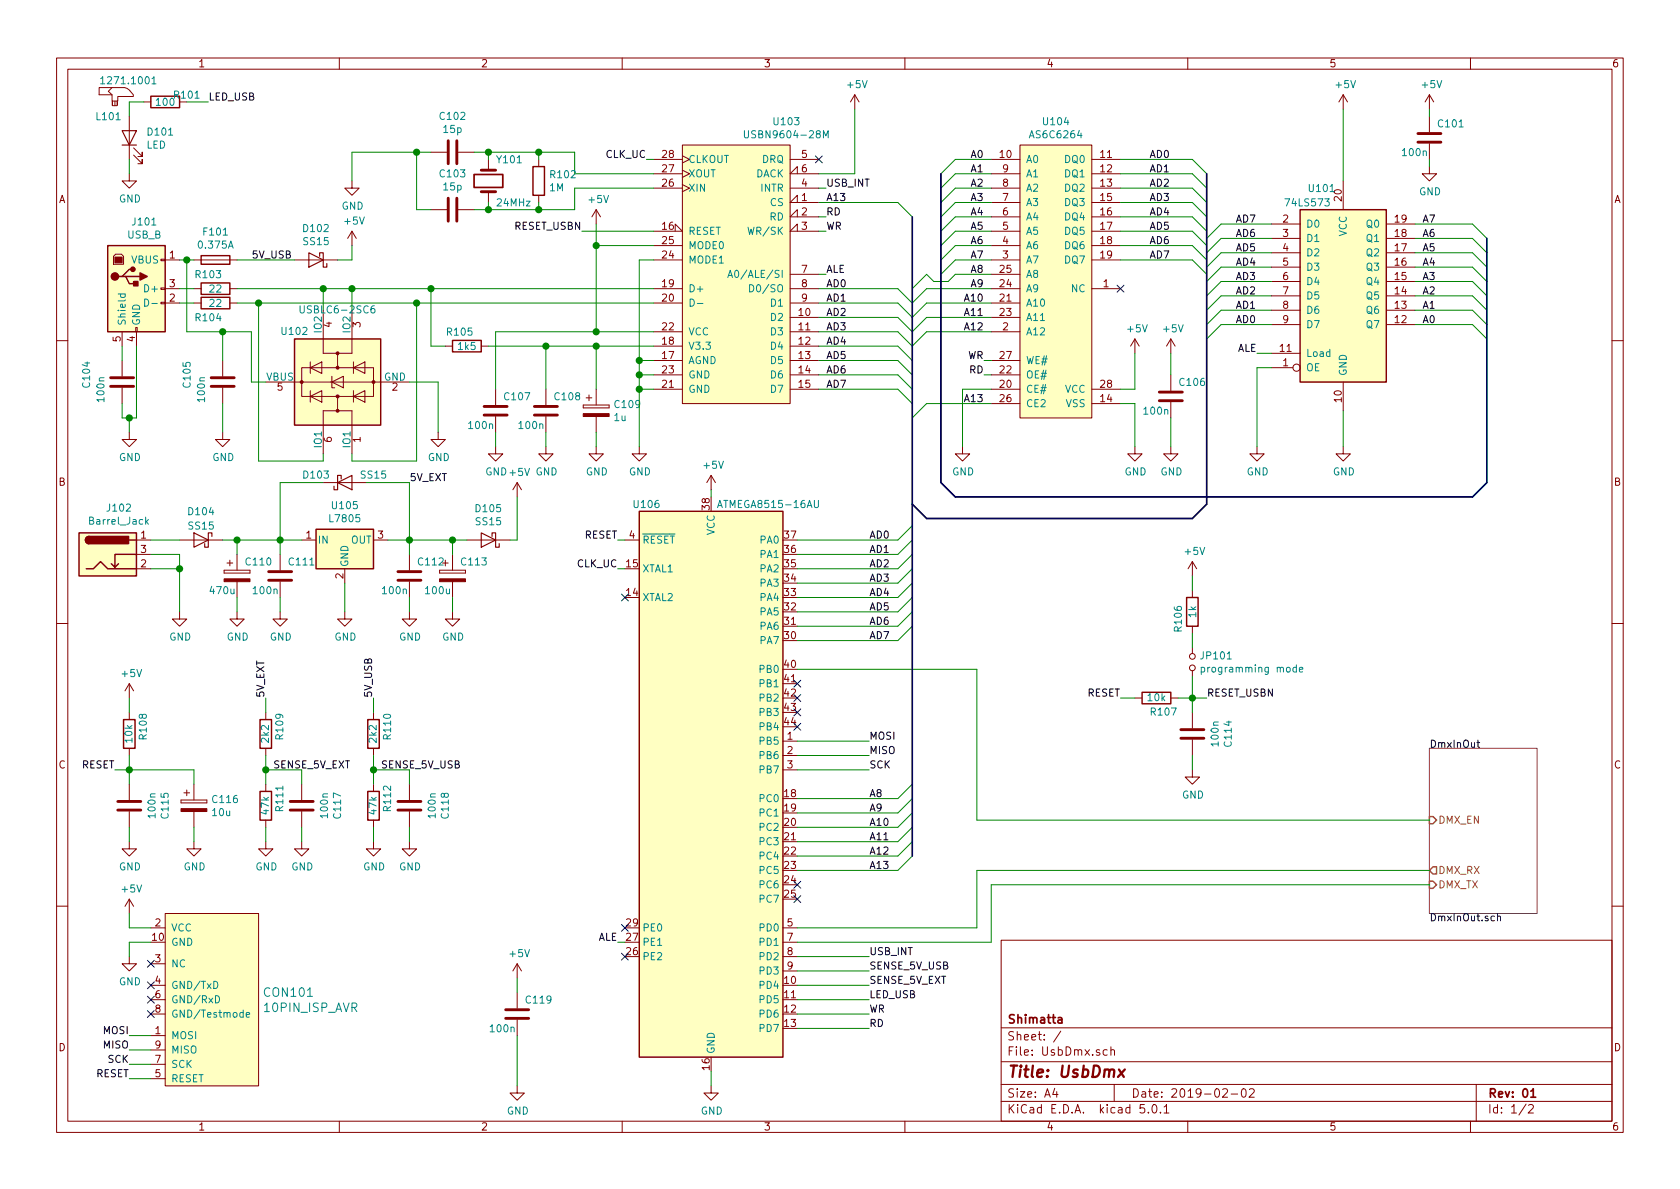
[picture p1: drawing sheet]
<svg xmlns="http://www.w3.org/2000/svg" width="297mm" height="210mm" viewBox="0 0 297 210" stroke-linecap="round" stroke-linejoin="round" font-family="sans-serif">
<g fill="none" stroke="#840000" stroke-width=".18">
<path d="M10 10.3h277v189.9h-277zM12 12.2h273v186.1h-273zM17.5 15.5h4.6l.8 .4 .7 .9v.3h-2.8v.8h-1v-1.1h-2.3zM19.8 15.5l-.6 .6 .6 .7M19.9 17.9l-.1 .1 .1 .7h.8l.1-.1-.1-.7M20.3 17.9v.8M25.4 18h1.3M60 10.3v1.9M110 10.3v1.9M151.1 16.8l-.7 1.2M151.1 16.8v2.5M151.1 16.8l.8 1.2"/>
<path d="M160 10.3v1.9M210 10.3v1.9M237.5 16.8v2.5M237.5 16.8l-.8 1.2M237.5 16.8l.8 1.2M252.7 16.8v2.5M252.7 16.8l-.7 1.2M252.7 16.8l.8 1.2M260 10.3v1.9M22.9 30.7v1.3h1.2l-1.2 1.3-1.3-1.3h1.3M22.9 20.6v7.6M23.6 27.4l1.5 1.6v-.8v.8h-.7"/>
<path d="M23.6 26.2l1.5 1.5v-.8v.8h-.7M62.2 32v1.3h1.3l-1.3 1.2-1.2-1.2h1.2M76.2 26.9h2.8M76.2 37.1h2.8M81 26.9h2.8M81 37.1h2.8M86.4 28.2v1.9M86.4 33.9v1.9M95.2 28.2v1.3M95.2 34.5v1.3M105.4 37.1v2.5M105.4 37.1l-.8 1.2"/>
<path d="M105.4 37.1l.8 1.2M115.6 33.3h5M115.6 30.7h5M115.6 28.2h5M120.6 25.6h19.1v45.8h-19.1zM120.6 32.6l1.3 .7-1.3 .6M120.6 30.1l1.3 .6-1.3 .7M120.6 27.6l1.3 .6-1.3 .6M139.7 33.3h5.1M139.7 28.2h5.1M141 35.8v-1.3l-1.3 1.3h5.1M141 38.3v-1.2l-1.3 1.2h5.1"/>
<path d="M141 30.7v-1.2l-1.3 1.2h5.1M175.3 35.8h5M175.3 38.3h5M175.3 33.3h5M175.3 30.7h5M175.3 28.2h5M180.3 25.6h12.7v48.3h-12.7zM193 35.8h5.1M193 38.3h5.1M193 33.3h5.1M193 30.7h5.1M193 28.2h5.1"/>
<path d="M224.8 39.6h5.1M237.5 32v5.1M245.1 39.6h5.1M252.7 29.5v1.2h1.3l-1.3 1.3-1.2-1.3h1.2M252.7 20.6v2.8M252.7 25.4v2.8M20.1 45.3l.3-.3h1.1l.3 .3v1.4h-1.7zM21.6 58.7v2.5M24 57.9h.3v.8h-.3zM24.1 58.7v2.5M28.4 53.5h.8v.2h-.8zM28.4 50.9h.8v.3h-.8z"/>
<path d="M28.4 45.8h.8v.3h-.8zM29.2 46h2.5M29.2 53.6h2.5M29.2 51h2.5M34.3 46h7.6M34.3 53.6h1.3M34.3 51h1.3M40.6 53.6h1.3M40.6 51h1.3M52.1 46h7.6M57.1 54.9v7.6h2.6v2.5M62.2 54.9v7.6h-2.5"/>
<path d="M62.2 40.9l-.7 1.3M62.2 40.9v2.5M62.2 40.9l.8 1.3M115.6 40.9h5l-1.2-1.3v1.3M115.6 46h5M115.6 53.6h5M115.6 51h5M115.6 58.7h5M115.6 43.4h5M139.7 53.6h5.1M139.7 51h5.1M139.7 56.1h5.1"/>
<path d="M139.7 58.7h5.1M139.7 48.5h5.1M141 40.9v-1.3l-1.3 1.3h5.1M175.3 46h5M175.3 53.6h5M175.3 51h5M175.3 56.1h5M175.3 58.7h5M175.3 40.9h5M175.3 43.4h5M175.3 48.5h5M193 46h5.1"/>
<path d="M193 51h5.1M193 40.9h5.1M193 43.4h5.1M200.7 59.9l-.8 1.3M200.7 59.9v2.6M200.7 59.9l.7 1.3M207 59.9v2.6M207 59.9l-.8 1.3M207 59.9l.8 1.3M224.8 57.4h5.1M224.8 54.9h5.1M224.8 52.3h5.1"/>
<path d="M224.8 49.8h5.1M224.8 47.2h5.1M224.8 44.7h5.1M224.8 42.2h5.1M245.1 57.4h5.1M245.1 54.9h5.1M245.1 52.3h5.1M245.1 49.8h5.1M245.1 47.2h5.1M245.1 44.7h5.1M245.1 42.2h5.1M10 60.2h2"/>
<path d="M21.6 63.7v2.8M21.6 68.6v2.8M22.9 76.4v1.3h1.2l-1.2 1.3-1.3-1.3h1.3M39.4 76.4v1.3h1.2l-1.2 1.3-1.3-1.3h1.3M39.4 63.7v2.8M39.4 68.6v2.8M47 67.6h25.4M53.3 65h12.7v5.1h-12.7zM54.9 70.1l2-1v2zM54.9 65l2-1v2zM54.9 64v2M54.9 69.1v2"/>
<path d="M58.7 67.6l2-1.1v2.1zM58.7 66.5v2.1h.5M59.7 70.1v2.5h-2.6v7.7M59.7 72.6h2.5v7.7M62.5 70.1l2-1v2zM62.5 65l2-1v2zM62.5 64v2M62.5 69.1v2M77.5 76.4v1.3h1.2l-1.2 1.3-1.3-1.3h1.3M78.7 61.2h1.3M85.1 61.2h1.3M87.6 79v1.3h1.3l-1.3 1.2-1.2-1.2h1.2"/>
<path d="M87.6 68.8v2.8M87.6 73.7v2.7M96.5 79v1.3h1.3l-1.3 1.2-1.3-1.2h1.3M96.5 68.8v2.8M96.5 73.7v2.7M103.1 71.6v.5zM103.1 72.1h4.6zM103.1 71.6h4.6zM103.6 70.4h1M104.1 69.8v1.1M105.4 79v1.3h1.3l-1.3 1.2-1.3-1.2h1.3M105.4 68.8v2.8"/>
<path d="M105.4 73.7v2.7M107.7 71.6v.5zM113 79v1.3h1.3l-1.3 1.2-1.2-1.2h1.2M115.6 61.2h5M115.6 63.7h5M115.6 66.3h5M115.6 68.8h5M139.7 61.2h5.1M139.7 63.7h5.1M139.7 66.3h5.1M139.7 68.8h5.1M170.2 79v1.3h1.2l-1.2 1.2-1.3-1.2h1.3"/>
<path d="M175.3 63.7h5M175.3 66.3h5M175.3 68.8h5M175.3 71.4h5M193 68.8h5.1M193 71.4h5.1M200.7 79v1.3h1.2l-1.2 1.2-1.3-1.2h1.3M207 79v1.3h1.3l-1.3 1.2-1.3-1.2h1.3M207 66.3v2.8M207 71.1v2.8M222.2 79v1.3h1.3l-1.3 1.2-1.2-1.2h1.2M224.8 65h3.8"/>
<path d="M224.8 62.5h5.1M237.5 79v1.3h1.3l-1.3 1.2-1.3-1.2h1.3M237.5 67.6v5M285 60.2h2M24.1 95.5h2.6M24.1 98h2.6M31.7 95.5h7.7M40.1 99.6h1M40.6 99.1v1M41.9 98v2.8M49.5 98v2.8M53.3 95.5h2.6"/>
<path d="M57.1 85.3h7.7M66 95.5h2.6M72.4 98v2.8M78.2 99.6h1M80 98v2.8M82.5 95.5h7.7M91.4 85.3l-.7 1.3M91.4 85.3v2.6M91.4 85.3l.8 1.3M110.5 95.5h2.5M125.7 84.1l-.7 1.2M125.7 84.1v2.5"/>
<path d="M125.7 84.1l.8 1.2M210.8 99.3v2.5M210.8 99.3l-.7 1.3M210.8 99.3l.8 1.3M10 110.3h2M24.1 100.6h2.6M31.7 108.2v1.3h1.3l-1.3 1.2-1.2-1.2h1.2M39.6 100.8v.5zM39.6 101.3h4.6zM39.6 100.8h4.6zM41.9 108.2v1.3h1.3l-1.3 1.2-1.3-1.2h1.3M41.9 102.9v2.8"/>
<path d="M44.2 100.8v.5zM49.5 108.2v1.3h1.3l-1.3 1.2-1.2-1.2h1.2M49.5 102.9v2.8M61 108.2v1.3h1.2l-1.2 1.2-1.3-1.2h1.3M61 100.6v2.5M72.4 108.2v1.3h1.3l-1.3 1.2-1.3-1.2h1.3M72.4 102.9v2.8M77.7 100.8v.5zM77.7 101.3h4.6zM77.7 100.8h4.6zM80 108.2v1.3h1.3l-1.3 1.2-1.3-1.2h1.3M80 102.9v2.8"/>
<path d="M82.3 100.8v.5zM210.8 104.4v1.3M210.8 110.7v1.3M210.8 114.5v1.1M210.8 118.6v1M285 110.3h2M22.9 120.9v2.5M22.9 126v1.2M22.9 132.3v1.3M22.9 138.7v2.8M22.9 120.9l-.8 1.3M22.9 120.9l.7 1.3"/>
<path d="M33 139.7v1M34.3 138.7v2.8M47 126v1.2M47 132.3v1.3M47 138.7v1.2M53.3 138.7v2.8M66 126v1.2M66 132.3v1.3M66 138.7v1.2M72.4 138.7v2.8M138.4 131.1h2.6M138.4 133.6h2.6"/>
<path d="M138.4 136.1h2.6M200.7 123.4h1.2M207 123.4h1.3M210.8 136.1v1.3h1.3l-1.3 1.3-1.3-1.3h1.3M210.8 126v2.8M210.8 130.8v2.8M22.9 148.8v1.3h1.2l-1.2 1.3-1.3-1.3h1.3M22.9 143.5v2.8M22.9 159v2.5M22.9 159l-.8 1.3M22.9 159l.7 1.3M32 141.5v.5z"/>
<path d="M32 142h4.6zM32 141.5h4.6zM32.5 140.2h1M34.3 148.8v1.3h1.3l-1.3 1.3-1.3-1.3h1.3M34.3 143.5v2.8M36.6 141.5v.5zM47 148.8v1.3h1.3l-1.3 1.3-1.3-1.3h1.3M47 145v1.3M53.3 148.8v1.3h1.3l-1.3 1.3-1.2-1.3h1.2M53.3 143.5v2.8M66 148.8v1.3h1.3l-1.3 1.3-1.2-1.3h1.2M66 145v1.3"/>
<path d="M72.4 148.8v1.3h1.3l-1.3 1.3-1.3-1.3h1.3M72.4 143.5v2.8M10 160.2h2M22.9 169.2v1.2h1.2l-1.2 1.3-1.3-1.3h1.3M26.7 164.1h2.5M26.7 170.4h2.5M26.7 174.2h2.5M26.7 176.8h2.5M26.7 179.3h2.5M29.2 161.5h16.5v30.5h-16.5zM91.4 170.4v2.6M91.4 175.5v2.8"/>
<path d="M91.4 170.4l-.7 1.3M91.4 170.4l.8 1.3M138.4 164.1h2.6M138.4 166.6h2.6M138.4 169.2h2.6M138.4 171.7h2.6M177 166.3h108v32h-108zM285 160.2h2M26.7 183.1h2.5M26.7 190.7h2.5M26.7 188.2h2.5M26.7 185.7h2.5"/>
<path d="M60 198.3v1.9M91.4 192v1.3h1.3l-1.3 1.3-1.2-1.3h1.2M91.4 180.3v2.8M110 198.3v1.9M125.7 192v1.3h1.3l-1.3 1.3-1.2-1.3h1.2M160 198.3v1.9M177 194.8h108M177 191.8h108M177 187.8h108M177 181.8h108M186.5 192.5l-.4 1h1M186.8 193v1"/>
<path d="M187.6 182.3l-1.3 2M195.8 185.7l-.5-.1-.3 .3 .1 .6 .2 .1 .5-.1M196.4 185.7h.1a.37 .37 0 0 1 .6 .1v.8M196.4 185.1v1.5M197 191.8v3M202.3 195.3h-.7l-.1 .7 .3-.1 .5 .1 .1 .2-.1 .5-.2 .1-.6-.1M203 196.7v.1M203.8 195.5l.2-.2a.8 .8 0 0 1 .6 .8 .8 .8 0 0 1-.6 .7l-.2-.1-.1-.4zM205.2 196.7v.1M205.8 195.8l.4-.5v1.5M205.8 196.8h.9M210 198.3v1.9"/>
<path d="M216.2 192.7l.2-.2h.4l.2 .5-.9 1h.9M217.7 193.5h1.1M219.6 192.7l.4-.2a.94 .94 0 0 1 0 1.5 .82 .82 0 0 1-.4-1.3zM220.9 192.7l.2-.2h.4l.2 .2 .1 .3-1 1h1M260 198.3v1.9M261 191.8v6.5M269.8 195.2l-1.2 2M270.3 195.5l.2-.2h.3l.3 .5-.9 1h.9"/>
<circle cx="229.2" cy="65" r=".63"/>
<circle cx="210.8" cy="116.1" r=".51"/>
<circle cx="210.8" cy="118.1" r=".51"/>
</g>
<path d="M83.8 30.9h5.1v2.2h-5.1zM187.1 180h.6l.1 .9M187.8 180.3l-.6 .1-.2 .2 .1 .2 .1 .1 .6-.1M270.7 193l.4-.5v1.5M270.7 194h.8" fill="none" stroke="#840000" stroke-width=".3"/>
<path d="M197.8 189.1l.9 1.3M198.9 189.1l-1.2 1.3" fill="none" stroke="#840000" stroke-width=".41"/>
<g fill="#ffffc2" stroke="#ffffc2" stroke-width=".18">
<path d="M19 43.4h10.2v15.3h-10.2z"/>
<path d="M120.6 25.6h19.1v45.8h-19.1z"/>
<path d="M180.3 25.6h12.7v48.3h-12.7z"/>
<path d="M229.9 37.1h15.2v30.5h-15.2z"/>
<path d="M113 90.4h25.4v96.5h-25.4z"/>
<path d="M14 94.2h10.1v7.6h-10.1z"/>
<path d="M55.9 93.6h10.1v7h-10.1z"/>
<path d="M29.2 161.5h16.5v30.5h-16.5z"/>
<path d="M52.1 59.9h15.2v15.3h-15.2z"/>
</g>
<g fill="none" stroke="#840000" stroke-width=".25">
<path d="M26.7 17h5v2h-5zM94.2 29.5h2.1v5h-2.1zM229.9 37.1h15.2v30.5h-15.2zM19 43.4h10.2v15.3h-10.2zM21.6 48.9h.6l.7 1.3h1.2M22.2 48.9h2.6M23.5 47.6h-.6l-1.3 1.3h-.6M35.6 50h5v2.1h-5zM35.6 52.6h5v2h-5zM35.6 45.2h5v1.5h-5zM52.1 59.9h15.2v15.3h-15.2zM80 60.2h5.1v2h-5.1z"/>
<path d="M14 94.2h10.1v7.6h-10.1zM15.7 94.9a.63 .63 0 0 0-.6 .6 .63 .63 0 0 0 .6 .6M21 99.7l-.7 .6M22.9 95.5h1.2M24.1 98h-3.8v2.3l-.6-.6M55.9 93.6h10.1v7h-10.1zM113 90.4h25.4v96.5h-25.4zM15.2 100.6h1.3l1.3-1.3 1.2 1.3h5.1M209.8 105.7h2v5h-2zM21.8 127.2h2.1v5.1h-2.1zM46 127.2h2v5.1h-2zM46 139.9h2v5.1h-2z"/>
<path d="M65 127.2h2.1v5.1h-2.1zM65 139.9h2.1v5.1h-2.1zM201.9 122.4h5.1v2.1h-5.1z"/>
</g>
<g fill="#840000" stroke="#840000" stroke-width=".25">
<path d="M23.6 49.8h.8v.7h-.8z"/>
<path d="M24.8 48.3l1.2 .6-1.2 .6z"/>
<path d="M15.3 95l.4-.1v1.2a.64 .64 0 0 1-.6-.4 .64 .64 0 0 1 .2-.7z"/>
<path d="M15.7 94.9h7v1.2h-7z"/>
<circle cx="20.3" cy="48.9" r=".63"/>
<circle cx="23.5" cy="47.6" r=".38"/>
</g>
<g fill="#840000" stroke="#840000" stroke-width=".18">
<path d="M20.3 45.5h1.3v1h-1.3z"/>
<path d="M103.1 73.1h4.6v.6h-4.6z"/>
<path d="M39.6 102.4h4.6v.5h-4.6z"/>
<path d="M77.7 102.4h4.6v.5h-4.6z"/>
<path d="M32 143h4.6v.5h-4.6z"/>
<circle cx="59.7" cy="72.6" r=".25"/>
<circle cx="59.7" cy="70.1" r=".25"/>
<circle cx="66" cy="67.6" r=".25"/>
<circle cx="53.3" cy="67.6" r=".25"/>
<circle cx="59.7" cy="65" r=".25"/>
<circle cx="59.7" cy="62.5" r=".25"/>
</g>
<g fill="none" stroke="#008484" stroke-width=".18">
<path d="M17.8 13.9l.4-.3v1.2M17.8 14.8h.7M26.9 13.9l.3-.3v1.2M26.9 14.8h.7M131.6 23.1v1l.3 .3 .3-.1 .1-.2v-1M145.6 24.4v-1.3l.4 .9 .4-.9v1.3M20.9 52h1.2M21.4 52l-.1 .4 .2 .2 .6-.1v-.5M25.6 52.9a.64 .64 0 0 1 .7 .6 .64 .64 0 0 1-.7 .6zM26.8 53.7h1M53.1 54.1v1l.2 .2h.4l.1-.2v-1M66.2 54.1h-.4a.87 .87 0 0 0 0 1.2l.4-.1v-.5l-.4-.1-.2 .2"/>
<path d="M122 52.9a.64 .64 0 0 1 .8 .6 .64 .64 0 0 1-.8 .6zM123.3 53.7h1M128.7 49.1l.4-1.3 .4 1.3M128.8 48.7h.6M132.5 50.3a.64 .64 0 0 1 .8 .7 .64 .64 0 0 1-.8 .6zM25.9 92.2l.3 .5M26.2 91.9l-.4 .4M126.9 89.8l.4-1.3 .4 1.3M144 88.5v1l.2 .3h.3l.2-.3v-1M212.4 118.1l.4-.1 .2 .2-.1 .6h-.5M212.4 118v1.3M229.2 118.1l-.3-.1-.3 .2 .1 .6h.5"/>
<path d="M229.2 117.6v1.2M229.7 118.4l.7-.1-.1-.2-.4-.1-.2 .2 .1 .6h.5M37.8 173.5a.64 .64 0 0 1 .7 .7 .64 .64 0 0 1-.7 .6zM38.1 176.1a.64 .64 0 0 1 .7 .6 .64 .64 0 0 1-.7 .6zM43.5 179.4l.6-.1v-.2l-.4-.1-.2 .2 .1 .6h.5"/>
</g>
<g fill="none" stroke="#008400" stroke-width=".18">
<path d="M25.4 18h-2.5v2.6M33 18h3.8M151.1 19.3v11.4h-6.3M237.5 19.3v12.7M252.7 19.3v1.3M22.9 28.2v2.5M73.7 26.9v10.2h2.5M76.2 26.9h-14v5.1M83.8 26.9h17.8v3.8h14M86.4 26.9v1.3M86.4 35.8v1.3M95.2 26.9v1.3"/>
<path d="M95.2 35.8v1.3M105.4 39.6v19.1M114.3 28.2h1.3M115.6 33.3h-14v3.8h-17.8M144.8 33.3h1.2M144.8 38.3h1.2M144.8 35.8h13.9l2.6 2.5M175.3 33.3h-6.4l-2.5 2.5M175.3 30.7h-6.4l-2.5 2.6M175.3 28.2h-6.4l-2.5 2.5M175.3 38.3h-6.4l-2.5 2.6M175.3 35.8h-6.4l-2.5 2.5"/>
<path d="M198.1 33.3h12.7l2.6 2.5M198.1 30.7h12.7l2.6 2.6M198.1 28.2h12.7l2.6 2.5M198.1 38.3h12.7l2.6 2.6M198.1 35.8h12.7l2.6 2.5M224.8 39.6h-8.9l-2.5 2.6M250.2 39.6h10.1l2.6 2.6M252.7 28.2v1.3M31.7 53.6h2.6M31.7 51h2.6M31.7 46h2.6M33 46v12.7h11.4v8.9h2.6"/>
<path d="M39.4 58.7v5M41.9 53.6h73.7M41.9 51h73.7M41.9 46h10.2M45.7 53.6v27.9h11.4v-1.2M57.1 51v3.9M62.2 43.4v2.6h-2.5M62.2 51v3.9M73.7 53.6v27.9h-11.5v-1.2M76.2 51v10.2h2.5M102.9 40.9h12.7M105.4 43.4h10.2"/>
<path d="M115.6 46h-2.6v33M115.6 58.7h-28v10.1M144.8 53.6h13.9l2.6 2.5 2.5-2.5h11.5M144.8 51h13.9l2.6 2.6 2.5-2.6h11.5M144.8 58.7h13.9l2.6 2.5 2.5-2.5h11.5M144.8 40.9h1.2M144.8 48.5h1.2M144.8 56.1h13.9l2.6 2.6 2.5-2.6h11.5M175.3 46h-6.4l-2.5 2.5M175.3 43.4h-6.4l-2.5 2.6M175.3 40.9h-6.4l-2.5 2.5M175.3 48.5h-6.4l-1.3 1.3h-2.5l-1.3-1.3-2.5 2.5"/>
<path d="M198.1 46h12.7l2.6 2.5M198.1 43.4h12.7l2.6 2.6M198.1 40.9h12.7l2.6 2.5M224.8 42.2h-8.9l-2.5 2.5M224.8 44.7h-8.9l-2.5 2.5M224.8 47.2h-8.9l-2.5 2.6M224.8 49.8h-8.9l-2.5 2.5M224.8 52.3h-8.9l-2.5 2.6M224.8 54.9h-8.9l-2.5 2.5M224.8 57.4h-8.9l-2.5 2.5M250.2 42.2h10.1l2.6 2.5M250.2 44.7h10.1l2.6 2.5"/>
<path d="M250.2 47.2h10.1l2.6 2.6M250.2 49.8h10.1l2.6 2.5M250.2 52.3h10.1l2.6 2.6M250.2 54.9h10.1l2.6 2.5M250.2 57.4h10.1l2.6 2.5M21.6 61.2v2.5M22.9 73.9v2.5M24.1 61.2v12.7h-2.5v-2.5M39.4 71.4v5M72.4 67.6h5.1v8.8M86.4 61.2h29.2M87.6 76.4v2.6"/>
<path d="M96.5 61.2v7.6M96.5 76.4v2.6M105.4 61.2v7.6M105.4 76.4v2.6M113 63.7h2.6M113 66.3h2.6M113 68.8h2.6M144.8 61.2h13.9l2.6 2.5M144.8 63.7h13.9l2.6 2.6M144.8 66.3h13.9l2.6 2.5M144.8 68.8h13.9l2.6 2.6M174 63.7h1.3"/>
<path d="M174 66.3h1.3M175.3 68.8h-5.1v10.2M175.3 71.4h-11.5l-2.5 2.5M198.1 71.4h2.6v7.6M200.7 62.5v6.3h-2.6M207 62.5v3.8M207 73.9v5.1M222.2 62.5h2.6M224.8 65h-2.6v14M237.5 72.6v6.4M26.7 95.5h5M26.7 98h5v10.2"/>
<path d="M39.4 95.5h13.9M41.9 95.5v2.5M57.1 85.3h-7.6v12.7M64.8 85.3h7.6v12.7M68.6 95.5h13.9M80 95.5v2.5M91.4 87.9v7.6h-1.2M109.2 95.5h1.3M125.7 86.6v1.3M161.3 98l-2.6 2.6h-17.7M161.3 93l-2.6 2.5h-17.7M161.3 95.5l-2.6 2.5h-17.7"/>
<path d="M26.7 100.6h5M41.9 105.7v2.5M49.5 105.7v2.5M61 103.1v5.1M72.4 105.7v2.5M80 105.7v2.5M109.2 100.6h1.3M141 118.4h31.7v26.6h80M161.3 100.6l-2.6 2.5h-17.7M161.3 103.1l-2.6 2.6h-17.7M161.3 105.7l-2.6 2.5h-17.7M161.3 108.2l-2.6 2.5h-17.7"/>
<path d="M161.3 110.7l-2.6 2.6h-17.7M210.8 101.8v2.6M210.8 112v2.5M210.8 119.6v6.4M20.3 136.1h14v2.6M22.9 123.4v2.6M22.9 133.6v5.1M47 136.1h6.3v2.6M47 123.4v2.6M47 133.6v5.1M66 136.1h6.4v2.6M66 123.4v2.6"/>
<path d="M66 133.6v5.1M141 136.1h12.7M141 131.1h12.7M141 133.6h12.7M161.3 138.7l-2.6 2.5h-17.7M198.1 123.4h2.6M208.3 123.4h5.1M210.8 133.6v2.5M22.9 146.3v2.5M34.3 146.3v2.5M47 146.3v2.5M53.3 146.3v2.5"/>
<path d="M66 146.3v2.5M72.4 146.3v2.5M161.3 151.4l-2.6 2.5h-17.7M161.3 141.2l-2.6 2.6h-17.7M161.3 143.8l-2.6 2.5h-17.7M161.3 146.3l-2.6 2.5h-17.7M161.3 148.8l-2.6 2.6h-17.7M252.7 156.5h-77.4v10.1h-34.3M252.7 153.9h-80v10.2h-31.7M22.9 161.5v2.6h3.8M26.7 166.6h-3.8v2.6M91.4 173v2.5"/>
<path d="M109.2 166.6h1.3M141 171.7h12.7M141 174.2h12.7M141 169.2h12.7M141 176.8h12.7M141 179.3h12.7M22.9 183.1h3.8M22.9 185.7h3.8M22.9 188.2h3.8M22.9 190.7h3.8M91.4 183.1v8.9M125.7 189.5v2.5"/>
<path d="M141 181.9h12.7"/>
</g>
<path d="M21.6 23.1h2.5l-1.2 2.5zM21.6 25.6h2.5M54.6 44.7l2.5 1.3-2.5 1.2zM56.5 45.3v-.6h.6v2.5h.7v-.6M34.3 94.2l2.5 1.3-2.5 1.3zM37.5 94.9v-.7h-.7v2.6h-.6v-.7M59.7 85.3l2.5-1.2v2.5zM60.3 84.7v-.6h-.6v2.5h-.6v-.6M85.1 94.2l2.5 1.3-2.5 1.3zM87 94.9v-.7h.6v2.6h.7v-.7" fill="none" stroke="#840000" stroke-width=".2"/>
<g fill="#008400" stroke="#008400" stroke-width=".25">
<circle cx="76.2" cy="51" r=".51"/>
<circle cx="105.4" cy="61.2" r=".51"/>
<circle cx="86.4" cy="37.1" r=".51"/>
<circle cx="86.4" cy="26.9" r=".51"/>
<circle cx="73.7" cy="26.9" r=".51"/>
<circle cx="113" cy="66.3" r=".51"/>
<circle cx="113" cy="68.8" r=".51"/>
<circle cx="105.4" cy="43.4" r=".51"/>
<circle cx="113" cy="63.7" r=".51"/>
<circle cx="80" cy="95.5" r=".51"/>
<circle cx="31.8" cy="100.6" r=".51"/>
<circle cx="22.9" cy="136.1" r=".51"/>
<circle cx="47" cy="136.1" r=".51"/>
<circle cx="66" cy="136.1" r=".51"/>
<circle cx="41.9" cy="95.5" r=".51"/>
<circle cx="72.4" cy="95.5" r=".51"/>
<circle cx="49.5" cy="95.5" r=".51"/>
<circle cx="105.4" cy="58.7" r=".51"/>
<circle cx="22.9" cy="73.9" r=".51"/>
<circle cx="96.5" cy="61.2" r=".51"/>
<circle cx="95.3" cy="26.9" r=".51"/>
<circle cx="95.3" cy="37.1" r=".51"/>
<circle cx="33" cy="46" r=".51"/>
<circle cx="39.4" cy="58.7" r=".51"/>
<circle cx="210.8" cy="123.4" r=".51"/>
<circle cx="57.2" cy="51" r=".51"/>
<circle cx="62.2" cy="51" r=".51"/>
<circle cx="45.7" cy="53.6" r=".51"/>
<circle cx="73.7" cy="53.6" r=".51"/>
</g>
<g fill="none" stroke="#840000" stroke-width=".51">
<path d="M79.2 24.9v4.1M79.2 35v4.1M80.8 24.9v4.1M80.8 35v4.1M85.1 30.1h2.5M85.1 33.9h2.5M250.7 25.1h4.1M250.7 23.6h4.1M19.6 68.3h4M19.6 66.8h4M37.3 68.3h4.1M37.3 66.8h4.1"/>
<path d="M85.6 73.4h4.1M85.6 71.9h4.1M94.5 73.4h4.1M94.5 71.9h4.1M205 70.9h4M205 69.3h4M47.5 102.6h4.1M47.5 101.1h4.1M70.4 102.6h4M70.4 101.1h4M208.8 129h4.1M208.8 130.6h4.1"/>
<path d="M20.8 141.7h4.1M20.8 143.3h4.1M51.3 141.7h4.1M51.3 143.3h4.1M70.4 141.7h4M70.4 143.3h4M89.4 178.6h4.1M89.4 180.1h4.1"/>
</g>
<g fill="none" stroke="#000084" stroke-width=".18">
<path d="M144.2 27.6l1.2 1.2M145.4 27.6l-1.2 1.2M197.5 50.4l1.2 1.3M198.7 50.4l-1.2 1.3M109.9 105l1.2 1.3M111.1 105l-1.2 1.3M140.4 127.9l1.2 1.2M140.4 125.4l1.2 1.2M140.4 122.8l1.2 1.2M140.4 120.3l1.2 1.2M141.6 127.9l-1.2 1.2M141.6 125.4l-1.2 1.2"/>
<path d="M141.6 122.8l-1.2 1.2M141.6 120.3l-1.2 1.2M140.4 158.4l1.2 1.2M140.4 155.8l1.2 1.3M141.6 158.4l-1.2 1.2M141.6 155.8l-1.2 1.3M26.1 178.7l1.2 1.2M26.1 176.2l1.2 1.2M26.1 173.6l1.2 1.2M26.1 169.8l1.2 1.2M27.3 178.7l-1.2 1.2M27.3 176.2l-1.2 1.2"/>
<path d="M27.3 173.6l-1.2 1.2M27.3 169.8l-1.2 1.2M109.9 163.5l1.2 1.2M109.9 168.5l1.2 1.3M111.1 163.5l-1.2 1.2M111.1 168.5l-1.2 1.3"/>
</g>
<path d="M252.7 132.3h19.1v29.2h-19.1z" fill="none" stroke="#840084" stroke-width=".18"/>
<path d="M261.1 131.3h.5M261.3 130.9v1.1l.3 .2M264.8 162.1l.1-.1h.4v.8M264.8 161.6v1.2" fill="none" stroke="#000" stroke-width=".18"/>
<path d="M252.7 144.4h.7l.6 .6-.6 .7h-.7zM252.7 155.8h.7l.6 .7-.6 .6h-.7zM253.4 153.3h.6v1.3h-.6l-.7-.7z" fill="none" stroke="#848400" stroke-width=".25"/>
<path d="M161.3 38.3v113.1M166.4 30.7v54.6l2.5 2.6h91.4l2.6-2.6v-43.1M213.4 30.7v58.4l-2.6 2.6h-47l-2.5-2.6" fill="none" stroke="#000084" stroke-width=".3"/>
<text font-size="2.8" fill="#840000" x="178" y="190.5">Title: UsbDmx</text>
<g font-size="2.1" fill="#008484">
<text x="46.9" y="179">10PIN_ISP_AVR</text>
<text x="46.9" y="176.3">CON101</text>
</g>
<g font-size="2.1" fill="#840000">
<text x="178" y="184">Sheet: /</text>
<text x="178" y="181">Shimatta</text>
<text x="178" y="186.7">File: UsbDmx.sch</text>
<text x="178" y="196.9">KiCad E.D.A. kicad 5.0.1</text>
<text x="178" y="194.1">Size: A4</text>
<text x="200" y="194.1">Date: 2019-02-02</text>
<text x="263" y="194.1">Rev: 01</text>
<text x="263" y="196.9">Id: 1/2</text>
</g>
<g font-size="1.8" fill="#840000">
<text x="35" y="11.9">1</text>
<text x="85" y="11.9">2</text>
<text x="135" y="11.9">3</text>
<text x="185" y="11.9">4</text>
<text x="235" y="11.9">5</text>
<text x="285" y="11.9">6</text>
<text x="117.1" y="27.9">28</text>
<text x="141.8" y="27.9">5</text>
<text x="176.8" y="27.9">10</text>
<text x="194.6" y="27.9">11</text>
<text x="10.4" y="35.9">A</text>
<text x="117.1" y="33">26</text>
<text x="117.1" y="30.5">27</text>
<text x="141.8" y="35.6">1</text>
<text x="141.8" y="33">4</text>
<text x="141.8" y="30.5">6</text>
<text x="177.3" y="35.6">7</text>
<text x="177.3" y="33">8</text>
<text x="177.3" y="30.5">9</text>
<text x="194.6" y="30.5">12</text>
<text x="194.6" y="33">13</text>
<text x="194.6" y="35.6">15</text>
<text x="237.2" y="35.5" transform="rotate(-90 237.2 35.5)">20</text>
<text x="285.4" y="35.9">A</text>
<text x="117.1" y="40.6">16</text>
<text x="141.8" y="38.1">2</text>
<text x="141.8" y="40.6">3</text>
<text x="177.3" y="40.6">5</text>
<text x="177.3" y="38.1">6</text>
<text x="194.6" y="38.1">16</text>
<text x="194.6" y="40.6">17</text>
<text x="226.8" y="39.4">2</text>
<text x="226.8" y="41.9">3</text>
<text x="246.7" y="41.9">18</text>
<text x="246.7" y="39.4">19</text>
<text x="30" y="45.7">1</text>
<text x="117.1" y="45.7">24</text>
<text x="117.1" y="43.2">25</text>
<text x="177.3" y="45.7">3</text>
<text x="177.3" y="43.2">4</text>
<text x="194.6" y="43.2">18</text>
<text x="194.6" y="45.7">19</text>
<text x="226.8" y="44.4">4</text>
<text x="226.8" y="47">5</text>
<text x="246.7" y="47">16</text>
<text x="246.7" y="44.4">17</text>
<text x="30" y="53.3">2</text>
<text x="30" y="50.8">3</text>
<text x="117.1" y="50.8">19</text>
<text x="117.1" y="53.3">20</text>
<text x="141.8" y="48.3">7</text>
<text x="141.8" y="50.8">8</text>
<text x="141.8" y="53.3">9</text>
<text x="176.8" y="53.3">21</text>
<text x="176.8" y="50.8">24</text>
<text x="176.8" y="48.3">25</text>
<text x="195.1" y="50.8">1</text>
<text x="226.8" y="49.5">6</text>
<text x="226.8" y="52.1">7</text>
<text x="246.7" y="52.1">14</text>
<text x="246.7" y="49.5">15</text>
<text x="58.7" y="57.9" transform="rotate(-90 58.7 57.9)">4</text>
<text x="63.8" y="57.9" transform="rotate(-90 63.8 57.9)">3</text>
<text x="117.1" y="58.4">22</text>
<text x="141.3" y="55.9">10</text>
<text x="141.3" y="58.4">11</text>
<text x="176.8" y="55.9">23</text>
<text x="177.3" y="58.4">2</text>
<text x="226.8" y="54.6">8</text>
<text x="226.8" y="57.1">9</text>
<text x="246.7" y="57.1">12</text>
<text x="246.7" y="54.6">13</text>
<text x="21.3" y="60.4" transform="rotate(-90 21.3 60.4)">5</text>
<text x="23.9" y="60.4" transform="rotate(-90 23.9 60.4)">4</text>
<text x="117.1" y="63.5">17</text>
<text x="117.1" y="61">18</text>
<text x="141.3" y="61">12</text>
<text x="141.3" y="63.5">13</text>
<text x="176.8" y="63.5">27</text>
<text x="226.4" y="62.2">11</text>
<text x="226.8" y="64.8">1</text>
<text x="49" y="69.1">5</text>
<text x="69.4" y="69.1">2</text>
<text x="117.1" y="68.6">21</text>
<text x="117.1" y="66">23</text>
<text x="141.3" y="66">14</text>
<text x="141.3" y="68.6">15</text>
<text x="176.8" y="68.6">20</text>
<text x="176.8" y="66">22</text>
<text x="176.8" y="71.1">26</text>
<text x="194.6" y="71.1">14</text>
<text x="194.6" y="68.6">28</text>
<text x="237.2" y="71.1" transform="rotate(-90 237.2 71.1)">10</text>
<text x="58.7" y="78.2" transform="rotate(-90 58.7 78.2)">6</text>
<text x="63.8" y="78.2" transform="rotate(-90 63.8 78.2)">1</text>
<text x="10.4" y="85.9">B</text>
<text x="285.4" y="85.9">B</text>
<text x="24.9" y="95.2">1</text>
<text x="54.1" y="95.2">1</text>
<text x="66.8" y="95.2">3</text>
<text x="111.3" y="95.2">4</text>
<text x="125.5" y="90.1" transform="rotate(-90 125.5 90.1)">38</text>
<text x="138.7" y="95.2">37</text>
<text x="24.9" y="100.3">2</text>
<text x="24.9" y="97.8">3</text>
<text x="74.1" y="100">C112</text>
<text x="110.8" y="100.3">15</text>
<text x="138.7" y="100.3">35</text>
<text x="138.7" y="97.8">36</text>
<text x="60.7" y="102.3" transform="rotate(-90 60.7 102.3)">2</text>
<text x="110.8" y="105.4">14</text>
<text x="138.7" y="107.9">32</text>
<text x="138.7" y="105.4">33</text>
<text x="138.7" y="102.9">34</text>
<text x="138.7" y="113">30</text>
<text x="138.7" y="110.5">31</text>
<text x="138.7" y="118.1">40</text>
<text x="138.7" y="120.6">41</text>
<text x="138.7" y="123.2">42</text>
<text x="138.7" y="125.7">43</text>
<text x="138.7" y="128.3">44</text>
<text x="139.2" y="130.8">1</text>
<text x="10.4" y="135.9">C</text>
<text x="139.2" y="133.3">2</text>
<text x="139.2" y="135.9">3</text>
<text x="285.4" y="135.9">C</text>
<text x="138.7" y="141">18</text>
<text x="138.7" y="143.5">19</text>
<text x="138.7" y="146">20</text>
<text x="138.7" y="148.6">21</text>
<text x="138.7" y="151.1">22</text>
<text x="138.7" y="153.7">23</text>
<text x="138.7" y="156.2">24</text>
<text x="138.7" y="158.7">25</text>
<text x="27" y="166.4">10</text>
<text x="27.5" y="163.8">2</text>
<text x="110.8" y="166.4">27</text>
<text x="110.8" y="163.8">29</text>
<text x="139.2" y="163.8">5</text>
<text x="139.2" y="166.4">7</text>
<text x="27.5" y="170.2">3</text>
<text x="27.5" y="174">4</text>
<text x="110.8" y="168.9">26</text>
<text x="138.7" y="174">10</text>
<text x="139.2" y="168.9">8</text>
<text x="139.2" y="171.4">9</text>
<text x="27.5" y="176.5">6</text>
<text x="27.5" y="179.1">8</text>
<text x="138.7" y="176.5">11</text>
<text x="138.7" y="179.1">12</text>
<text x="10.4" y="185.9">D</text>
<text x="27.5" y="182.9">1</text>
<text x="27.5" y="185.4">9</text>
<text x="138.7" y="181.6">13</text>
<text x="285.4" y="185.9">D</text>
<text x="27.5" y="190.5">5</text>
<text x="27.5" y="188">7</text>
<text x="125.5" y="189.2" transform="rotate(-90 125.5 189.2)">16</text>
<text x="35" y="199.9">1</text>
<text x="85" y="199.9">2</text>
<text x="135" y="199.9">3</text>
<text x="185" y="199.9">4</text>
<text x="235" y="199.9">5</text>
<text x="285" y="199.9">6</text>
</g>
<g font-size="1.8" fill="#008484">
<text x="18.5" y="14.9">1271.1001</text>
<text x="30.9" y="17.4">R101</text>
<text x="149.9" y="15.6">+5V</text>
<text x="236.3" y="15.6">+5V</text>
<text x="251.5" y="15.6">+5V</text>
<text x="17.2" y="21.3">L101</text>
<text x="26.2" y="24">D101</text>
<text x="27.7" y="18.7">100</text>
<text x="77.9" y="21.2">C102</text>
<text x="78.5" y="23.5">15p</text>
<text x="136.9" y="22.1">U103</text>
<text x="184.6" y="22.1">U104</text>
<text x="254.4" y="22.5">C101</text>
<text x="25.9" y="26.3">LED</text>
<text x="88" y="28.9">Y101</text>
<text x="121.7" y="28.8">CLKOUT</text>
<text x="132.6" y="24.5">USBN9604-28M</text>
<text x="134.7" y="28.8">DRQ</text>
<text x="181.4" y="28.8">A0</text>
<text x="182.4" y="24.5">AS6C6264</text>
<text x="188.4" y="28.8">DQ0</text>
<text x="248.1" y="27.6">100n</text>
<text x="21" y="35.8">GND</text>
<text x="77.9" y="31.4">C103</text>
<text x="78.5" y="33.7">15p</text>
<text x="97.2" y="33.8">1M</text>
<text x="97.4" y="31.5">R102</text>
<text x="104.2" y="35.9">+5V</text>
<text x="121.7" y="33.9">XIN</text>
<text x="121.7" y="31.4">XOUT</text>
<text x="133.6" y="31.4">DACK</text>
<text x="134.6" y="33.9">INTR</text>
<text x="181.4" y="33.9">A2</text>
<text x="181.4" y="31.4">A1</text>
<text x="188.4" y="31.4">DQ1</text>
<text x="188.4" y="33.9">DQ2</text>
<text x="231.6" y="34">U101</text>
<text x="250.9" y="34.5">GND</text>
<text x="23.6" y="39.9">J101</text>
<text x="36.1" y="41.7">F101</text>
<text x="53.7" y="41">D102</text>
<text x="60.4" y="37.1">GND</text>
<text x="61" y="39.7">+5V</text>
<text x="88" y="36.5">24MHz</text>
<text x="121.7" y="41.5">RESET</text>
<text x="132.8" y="41.5">WR/SK</text>
<text x="136.1" y="39">RD</text>
<text x="136.2" y="36.4">CS</text>
<text x="181.4" y="41.5">A5</text>
<text x="181.4" y="39">A4</text>
<text x="181.4" y="36.4">A3</text>
<text x="188.4" y="36.4">DQ3</text>
<text x="188.4" y="39">DQ4</text>
<text x="188.4" y="41.5">DQ5</text>
<text x="227.6" y="36.5">74LS573</text>
<text x="230.9" y="40.3">D0</text>
<text x="238.1" y="41.8" transform="rotate(-90 238.1 41.8)">VCC</text>
<text x="241.7" y="40.3">Q0</text>
<text x="22.5" y="42.2">USB_B</text>
<text x="23.3" y="46.6">VBUS</text>
<text x="35.3" y="44">0.375A</text>
<text x="53.7" y="43.4">SS15</text>
<text x="121.7" y="46.6">MODE1</text>
<text x="121.7" y="44.1">MODE0</text>
<text x="181.4" y="46.6">A7</text>
<text x="181.4" y="44.1">A6</text>
<text x="188.4" y="44.1">DQ6</text>
<text x="188.4" y="46.6">DQ7</text>
<text x="230.9" y="42.8">D1</text>
<text x="230.9" y="45.3">D2</text>
<text x="230.9" y="47.9">D3</text>
<text x="241.7" y="47.9">Q3</text>
<text x="241.7" y="45.3">Q2</text>
<text x="241.7" y="42.8">Q1</text>
<text x="25.9" y="51.7">D+</text>
<text x="34.7" y="49.2">R103</text>
<text x="37.1" y="51.7">22</text>
<text x="121.7" y="51.7">D+</text>
<text x="130.2" y="49.1">A0/ALE/SI</text>
<text x="133.4" y="51.7">D0/SO</text>
<text x="181.4" y="51.7">A9</text>
<text x="181.4" y="49.1">A8</text>
<text x="189.5" y="51.7">NC</text>
<text x="230.9" y="50.4">D4</text>
<text x="230.9" y="53">D5</text>
<text x="241.7" y="53">Q5</text>
<text x="241.7" y="50.4">Q4</text>
<text x="22.2" y="57.7" transform="rotate(-90 22.2 57.7)">Shield</text>
<text x="24.8" y="57.7" transform="rotate(-90 24.8 57.7)">GND</text>
<text x="34.7" y="56.8">R104</text>
<text x="37.1" y="54.3">22</text>
<text x="49.9" y="59.2">U102</text>
<text x="53.6" y="55.4">USBLC6-2SC6</text>
<text x="56.9" y="58.8" transform="rotate(-90 56.9 58.8)">IO2</text>
<text x="62" y="58.8" transform="rotate(-90 62 58.8)">IO2</text>
<text x="79.2" y="59.4">R105</text>
<text x="121.7" y="59.3">VCC</text>
<text x="136.4" y="56.8">D2</text>
<text x="136.4" y="59.3">D3</text>
<text x="136.4" y="54.2">D1</text>
<text x="181.4" y="59.3">A12</text>
<text x="181.4" y="54.2">A10</text>
<text x="181.4" y="56.8">A11</text>
<text x="199.4" y="58.8">+5V</text>
<text x="205.8" y="58.8">+5V</text>
<text x="230.9" y="55.5">D6</text>
<text x="230.9" y="58">D7</text>
<text x="241.7" y="58">Q7</text>
<text x="241.7" y="55.5">Q6</text>
<text x="81.1" y="61.9">1k5</text>
<text x="121.7" y="64.4">AGND</text>
<text x="121.7" y="61.8">V3.3</text>
<text x="136.4" y="61.8">D4</text>
<text x="136.4" y="64.4">D5</text>
<text x="181.4" y="64.4">WE#</text>
<text x="230.9" y="65.7">OE</text>
<text x="230.9" y="63.1">Load</text>
<text x="15.9" y="68.4" transform="rotate(-90 15.9 68.4)">C104</text>
<text x="18.5" y="70.9" transform="rotate(-90 18.5 70.9)">100n</text>
<text x="33.7" y="68.4" transform="rotate(-90 33.7 68.4)">C105</text>
<text x="36.2" y="70.9" transform="rotate(-90 36.2 70.9)">100n</text>
<text x="47.1" y="67.3">VBUS</text>
<text x="67.9" y="67.3">GND</text>
<text x="89.3" y="70.8">C107</text>
<text x="98.2" y="70.8">C108</text>
<text x="121.7" y="69.5">GND</text>
<text x="121.7" y="66.9">GND</text>
<text x="136.4" y="66.9">D6</text>
<text x="136.4" y="69.5">D7</text>
<text x="181.4" y="69.5">CE#</text>
<text x="181.4" y="66.9">OE#</text>
<text x="188.3" y="69.5">VCC</text>
<text x="208.7" y="68.2">C106</text>
<text x="238.1" y="66.5" transform="rotate(-90 238.1 66.5)">GND</text>
<text x="83" y="75.9">100n</text>
<text x="91.9" y="75.9">100n</text>
<text x="108.6" y="74.5">1u</text>
<text x="108.8" y="72.2">C109</text>
<text x="181.4" y="72">CE2</text>
<text x="188.5" y="72">VSS</text>
<text x="202.4" y="73.3">100n</text>
<text x="21" y="81.5">GND</text>
<text x="37.5" y="81.5">GND</text>
<text x="56.9" y="79.1" transform="rotate(-90 56.9 79.1)">IO1</text>
<text x="62" y="79.1" transform="rotate(-90 62 79.1)">IO1</text>
<text x="75.6" y="81.5">GND</text>
<text x="124.5" y="82.9">+5V</text>
<text x="53.8" y="84.6">D103</text>
<text x="63.9" y="84.6">SS15</text>
<text x="85.8" y="84.1">GND +5V</text>
<text x="94.7" y="84.1">GND</text>
<text x="103.6" y="84.1">GND</text>
<text x="111.2" y="84.1">GND</text>
<text x="112.2" y="89.8">U106</text>
<text x="127.5" y="89.8">ATMEGA8515-16AU</text>
<text x="168.4" y="84.1">GND</text>
<text x="198.8" y="84.1">GND</text>
<text x="205.2" y="84.1">GND</text>
<text x="220.4" y="84.1">GND</text>
<text x="235.7" y="84.1">GND</text>
<text x="16" y="92.8">Barrel_Jack</text>
<text x="19.1" y="90.5">J102</text>
<text x="33.4" y="93.6">SS15</text>
<text x="33.4" y="91.1">D104</text>
<text x="58.5" y="92.3">L7805</text>
<text x="58.9" y="90">U105</text>
<text x="84.2" y="92.9">SS15</text>
<text x="84.2" y="90.6">D105</text>
<text x="126.4" y="94.7" transform="rotate(-90 126.4 94.7)">VCC</text>
<text x="43.6" y="100">C110</text>
<text x="51.2" y="100">C111</text>
<text x="56.1" y="96.1">IN</text>
<text x="61.6" y="100.3" transform="rotate(-90 61.6 100.3)">GND</text>
<text x="62.1" y="96.1">OUT</text>
<text x="81.7" y="100">C113</text>
<text x="113.5" y="101.2">XTAL1</text>
<text x="113.5" y="96.1">RESET</text>
<text x="134.5" y="101.2">PA2</text>
<text x="134.5" y="98.7">PA1</text>
<text x="134.5" y="96.1">PA0</text>
<text x="209.6" y="98.1">+5V</text>
<text x="37.3" y="105.1">470u</text>
<text x="44.9" y="105.1">100n</text>
<text x="67.8" y="105.1">100n</text>
<text x="75.4" y="105.1">100u</text>
<text x="113.5" y="106.3">XTAL2</text>
<text x="134.5" y="106.3">PA4</text>
<text x="134.5" y="103.8">PA3</text>
<text x="29.9" y="113.3">GND</text>
<text x="40.1" y="113.3">GND</text>
<text x="47.7" y="113.3">GND</text>
<text x="59.1" y="113.3">GND</text>
<text x="70.6" y="113.3">GND</text>
<text x="78.2" y="113.3">GND</text>
<text x="134.5" y="113.9">PA7</text>
<text x="134.5" y="111.4">PA6</text>
<text x="134.5" y="108.8">PA5</text>
<text x="209" y="111.6" transform="rotate(-90 209 111.6)">R106</text>
<text x="211.5" y="109.2" transform="rotate(-90 211.5 109.2)">1k</text>
<text x="21.6" y="119.7">+5V</text>
<text x="134.5" y="119">PB0</text>
<text x="212.5" y="116.6">JP101</text>
<text x="213.1" y="118.9">programming mode</text>
<text x="134.5" y="121.5">PB1</text>
<text x="134.5" y="124.1">PB2</text>
<text x="203" y="124">10k</text>
<text x="23.4" y="131.3" transform="rotate(-90 23.4 131.3)">10k</text>
<text x="26" y="130.6" transform="rotate(-90 26 130.6)">R108</text>
<text x="47.5" y="131.3" transform="rotate(-90 47.5 131.3)">2k2</text>
<text x="50.1" y="130.6" transform="rotate(-90 50.1 130.6)">R109</text>
<text x="66.6" y="131.3" transform="rotate(-90 66.6 131.3)">2k2</text>
<text x="69.1" y="130.6" transform="rotate(-90 69.1 130.6)">R110</text>
<text x="134.5" y="131.7">PB5</text>
<text x="134.5" y="126.6">PB3</text>
<text x="134.5" y="129.2">PB4</text>
<text x="203.6" y="126.5">R107</text>
<text x="215.5" y="131.8" transform="rotate(-90 215.5 131.8)">100n</text>
<text x="217.8" y="131.9" transform="rotate(-90 217.8 131.9)">C114</text>
<text x="134.5" y="134.2">PB6</text>
<text x="134.5" y="136.8">PB7</text>
<text x="37.7" y="142">C116</text>
<text x="47.5" y="144" transform="rotate(-90 47.5 144)">47k</text>
<text x="50.1" y="143.3" transform="rotate(-90 50.1 143.3)">R111</text>
<text x="66.6" y="144" transform="rotate(-90 66.6 144)">47k</text>
<text x="69.1" y="143.3" transform="rotate(-90 69.1 143.3)">R112</text>
<text x="134.5" y="141.9">PC0</text>
<text x="209" y="141.2">GND</text>
<text x="27.5" y="144.5" transform="rotate(-90 27.5 144.5)">100n</text>
<text x="29.8" y="144.6" transform="rotate(-90 29.8 144.6)">C115</text>
<text x="37.6" y="144.3">10u</text>
<text x="58" y="144.5" transform="rotate(-90 58 144.5)">100n</text>
<text x="60.3" y="144.6" transform="rotate(-90 60.3 144.6)">C117</text>
<text x="77" y="144.5" transform="rotate(-90 77 144.5)">100n</text>
<text x="79.3" y="144.6" transform="rotate(-90 79.3 144.6)">C118</text>
<text x="134.5" y="144.4">PC1</text>
<text x="134.5" y="146.9">PC2</text>
<text x="134.5" y="149.5">PC3</text>
<text x="21" y="153.9">GND</text>
<text x="32.5" y="153.9">GND</text>
<text x="45.2" y="153.9">GND</text>
<text x="51.5" y="153.9">GND</text>
<text x="64.2" y="153.9">GND</text>
<text x="70.6" y="153.9">GND</text>
<text x="134.5" y="152">PC4</text>
<text x="134.5" y="154.6">PC5</text>
<text x="21.6" y="157.8">+5V</text>
<text x="134.5" y="157.1">PC6</text>
<text x="134.5" y="159.6">PC7</text>
<text x="30.2" y="167.3">GND</text>
<text x="30.2" y="164.7">VCC</text>
<text x="113.5" y="167.3">PE1</text>
<text x="113.5" y="164.7">PE0</text>
<text x="134.5" y="164.7">PD0</text>
<text x="134.5" y="167.3">PD1</text>
<text x="30.2" y="171.1">NC</text>
<text x="90.2" y="169.3">+5V</text>
<text x="113.5" y="169.8">PE2</text>
<text x="134.5" y="169.8">PD2</text>
<text x="134.5" y="172.3">PD3</text>
<text x="21" y="174.2">GND</text>
<text x="30.2" y="174.9">GND/TxD</text>
<text x="30.2" y="177.4">GND/RxD</text>
<text x="30.2" y="180">GND/Testmode</text>
<text x="93.1" y="177.5">C119</text>
<text x="134.5" y="174.9">PD4</text>
<text x="134.5" y="177.4">PD5</text>
<text x="134.5" y="180">PD6</text>
<text x="30.2" y="183.8">MOSI</text>
<text x="86.8" y="182.5">100n</text>
<text x="134.5" y="182.5">PD7</text>
<text x="30.2" y="191.4">RESET</text>
<text x="30.2" y="188.8">SCK</text>
<text x="30.2" y="186.3">MISO</text>
<text x="126.4" y="186.4" transform="rotate(-90 126.4 186.4)">GND</text>
<text x="89.6" y="197.1">GND</text>
<text x="123.9" y="197.1">GND</text>
</g>
<g font-size="1.8">
<text x="36.8" y="17.8">LED_USB</text>
<text x="107.1" y="27.9">CLK_UC</text>
<text x="171.7" y="27.9">A0</text>
<text x="203.2" y="27.9">AD0</text>
<text x="146" y="33">USB_INT</text>
<text x="146" y="35.6">A13</text>
<text x="171.7" y="30.5">A1</text>
<text x="171.7" y="33">A2</text>
<text x="171.7" y="35.6">A3</text>
<text x="203.2" y="30.5">AD1</text>
<text x="203.2" y="33">AD2</text>
<text x="203.2" y="35.6">AD3</text>
<text x="91" y="40.6">RESET_USBN</text>
<text x="146" y="40.6">WR</text>
<text x="146" y="38.1">RD</text>
<text x="171.7" y="38.1">A4</text>
<text x="171.7" y="40.6">A5</text>
<text x="203.2" y="38.1">AD4</text>
<text x="203.2" y="40.6">AD5</text>
<text x="218.4" y="41.9">AD6</text>
<text x="218.4" y="39.4">AD7</text>
<text x="251.5" y="41.9">A6</text>
<text x="251.5" y="39.4">A7</text>
<text x="44.4" y="45.7">5V_USB</text>
<text x="171.7" y="43.2">A6</text>
<text x="171.7" y="45.7">A7</text>
<text x="203.2" y="43.2">AD6</text>
<text x="203.2" y="45.7">AD7</text>
<text x="218.4" y="47">AD4</text>
<text x="218.4" y="44.4">AD5</text>
<text x="251.5" y="47">A4</text>
<text x="251.5" y="44.4">A5</text>
<text x="146" y="48.3">ALE</text>
<text x="146" y="50.8">AD0</text>
<text x="146" y="53.3">AD1</text>
<text x="170.7" y="53.3">A10</text>
<text x="171.7" y="48.3">A8</text>
<text x="171.7" y="50.8">A9</text>
<text x="218.4" y="52.1">AD2</text>
<text x="218.4" y="49.5">AD3</text>
<text x="251.5" y="52.1">A2</text>
<text x="251.5" y="49.5">A3</text>
<text x="146" y="55.9">AD2</text>
<text x="146" y="58.4">AD3</text>
<text x="170.7" y="55.9">A11</text>
<text x="170.7" y="58.4">A12</text>
<text x="218.4" y="57.1">AD0</text>
<text x="218.4" y="54.6">AD1</text>
<text x="251.5" y="57.1">A0</text>
<text x="251.5" y="54.6">A1</text>
<text x="146" y="61">AD4</text>
<text x="146" y="63.5">AD5</text>
<text x="171" y="63.5">WR</text>
<text x="218.7" y="62.2">ALE</text>
<text x="146" y="66">AD6</text>
<text x="146" y="68.6">AD7</text>
<text x="170.7" y="71.1">A13</text>
<text x="171.4" y="66">RD</text>
<text x="72.4" y="85.1">5V_EXT</text>
<text x="103.3" y="95.2">RESET</text>
<text x="153.7" y="95.2">AD0</text>
<text x="102.1" y="100.3">CLK_UC</text>
<text x="153.7" y="97.8">AD1</text>
<text x="153.7" y="100.3">AD2</text>
<text x="153.7" y="102.9">AD3</text>
<text x="153.7" y="105.4">AD4</text>
<text x="153.7" y="107.9">AD5</text>
<text x="153.7" y="110.5">AD6</text>
<text x="153.7" y="113">AD7</text>
<text x="46.7" y="123.4" transform="rotate(-90 46.7 123.4)">5V_EXT</text>
<text x="65.8" y="123.4" transform="rotate(-90 65.8 123.4)">5V_USB</text>
<text x="192.2" y="123.2">RESET</text>
<text x="213.4" y="123.2">RESET_USBN</text>
<text x="153.7" y="130.8">MOSI</text>
<text x="14.4" y="135.9">RESET</text>
<text x="48.3" y="135.9">SENSE_5V_EXT</text>
<text x="67.3" y="135.9">SENSE_5V_USB</text>
<text x="153.7" y="135.9">SCK</text>
<text x="153.7" y="133.3">MISO</text>
<text x="252.7" y="132.2">DmxInOut</text>
<text x="153.7" y="141">A8</text>
<text x="153.7" y="143.5">A9</text>
<text x="153.7" y="146">A10</text>
<text x="153.7" y="148.6">A11</text>
<text x="153.7" y="151.1">A12</text>
<text x="153.7" y="153.7">A13</text>
<text x="105.7" y="166.4">ALE</text>
<text x="252.7" y="162.9">DmxInOut.sch</text>
<text x="153.7" y="174">SENSE_5V_EXT</text>
<text x="153.7" y="171.4">SENSE_5V_USB</text>
<text x="153.7" y="168.9">USB_INT</text>
<text x="153.7" y="176.5">LED_USB</text>
<text x="153.7" y="179.1">WR</text>
<text x="18.3" y="185.4">MISO</text>
<text x="18.3" y="182.9">MOSI</text>
<text x="153.7" y="181.6">RD</text>
<text x="17" y="190.5">RESET</text>
<text x="19.1" y="188">SCK</text>
</g>
<g font-size="1.8" fill="#848400">
<text x="254.3" y="145.7">DMX_EN</text>
<text x="254.3" y="154.6">DMX_RX</text>
<text x="254.3" y="157.1">DMX_TX</text>
</g>
</svg>
